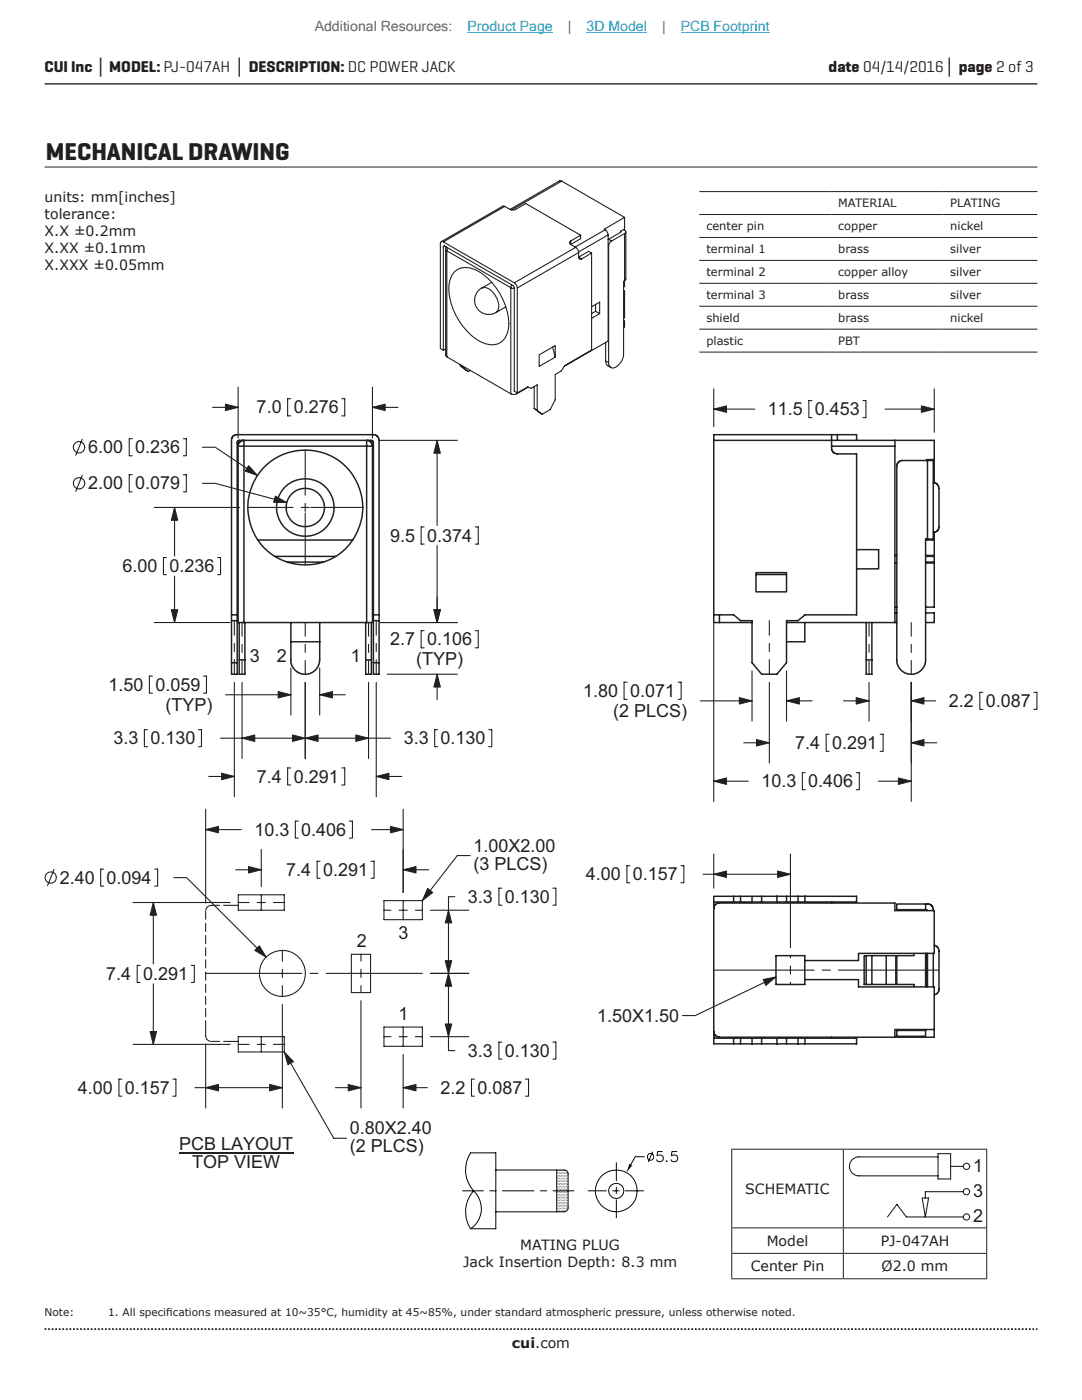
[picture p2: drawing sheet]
<svg xmlns="http://www.w3.org/2000/svg" width="216mm" height="279mm" viewBox="0 0 216 279" stroke-linecap="round" stroke-linejoin="round" font-family="sans-serif">
<path d="M8.9 16.7h198.1" fill="none" stroke="#231f20" stroke-width=".26"/>
<path d="M8.9 265.3h198.1" fill="none" stroke="#231f20" stroke-width=".35" stroke-dasharray=".4 .4 .4 .4 .4 .4" stroke-dashoffset=".7" stroke-linecap="butt"/>
<g fill="none" stroke="#231f20" stroke-width=".22">
<path d="M112.1 36.1h-.5l-9.8 5.7M112.1 36.1l-10 5.8M112.1 36.1l12.5 7.3M88.5 48.3l-.5-.1-.1 .4v20.9l.6 .4v-20.7M88.5 48.3l14.1 8.1M88.7 49.1l13.7 7.9 .2 .2v20.9l.6 .3M88.7 49.1h-.2v.1M88.7 49.1l-.2 .1M88.9 49.7l.3 .4M89 49.3l-.1 21.6 .3 .3M89.2 50.1l12.7 7.3M89.2 50.1v21.1"/>
<path d="M89.3 49.5l-.1 .6M90.7 54.2a4.1 4.1 0 0 1 5.2 .2 12.8 12.8 0 0 1 5.5 11.2 3.4 3.4 0 0 1-5.2 2.8 12.8 12.8 0 0 1-6.6-11.6 4.5 4.5 0 0 1 1.1-2.6zM96.1 57.5l-.7 .6-.6 1.2-.1 1.1 .4 1 .7 .8 1.1 .5h1.1l.9-.3M96.1 57.5a1.68 1.68 0 0 1 1.9 .5 3.9 3.9 0 0 1 1.4 3.9l-.5 .5 2-1.2M98.1 56.4l-2 1.1M100.7 41.2a2.49 2.49 0 0 0 1.8 .7l2.4-1.3 11 6.3M100.7 41.2h-.4l-12.3 7M100.7 41.2l-12.2 7.1M101.9 57.4l.7 .2M101.9 57.4v21.2M102.1 56.8l-.2 .6M102.6 56.4l12.3-7 .5 .6 .1 .4-12.3 7.1-.2-.7z"/>
<path d="M103.2 57.5v20.9M113.9 48.1l-.3 .3 .3 .4M113.9 48.1v.7M113.9 48.8l1 .6M115.5 51.3a.37 .37 0 0 0 .1 .4 .37 .37 0 0 0 .5 0M115.5 50.4v.9M115.5 51.3l.6 .4M115.9 46.9l-2 1.2M115.9 46.9v.7l-2 1.2M118 50.5l-1.9 1.2M118 50.5v19.3l-5.3 3.1-.7 1.1-1.2 .7v5.1l-1 2-1.6 .9M118 50.5l-.6-.3-1.9 1.1"/>
<path d="M120.7 45.8l.5 .6 .1 .5M120.7 45.8l-5.9 3.5M121.3 49.1h.1M121.3 46.9l-5.8 3.4M121.3 46.9v21.2l-8.7 5M121.4 49.1v23.3M121.4 47.8h-.1M121.4 47.8l.6 .3M122 48.1l-.5 .6-.1 .4M123.8 46.1v.3M123.8 46.4l-2.4 1.4M124.4 45.8l.5 .4-.3 .4"/>
<path d="M124.4 58l.2 .1M124.6 43.4l-4 2.4h.1M124.6 46.6l-2.6 1.5M124.6 43.4v2.3l-.8 .4M124.6 46.6v10.6l-.2 .1M124.6 58.1v5.3l-.2 .1M124.6 58.1l-.2 .1M124.9 46.3v9.4l-.5 .4v14.5a2.94 2.94 0 0 1-2.2 2.8l-.4-.2-.4-.8M88.9 69.6l-.4 .3M89.2 71.2l12.7 7.4M91.8 73l.7 .3M91.8 72.8v.2"/>
<path d="M91.8 73l1.7 1.2M92.5 73.3l1 .9M92.5 73.1v.2M93.9 73.9l-.4 .3M101.9 78.6l.8 .1 .4-.1M103.1 78.4v.2M103.2 78.4l2.1-1.2 .7 .3 1.2-.7v5.1M105.4 77.3l-2.3 1.3M106.6 77.1v4.4M107.6 70.8l3.2-1.8v2.3l-3.2 1.8zM110.3 69.3l.5 2M118 61.2l1.7-.9v2.3l-1.7 .9"/>
<path d="M118.8 60.8v1.3l-.8 .5M118.8 62.1l.9 .5M120.8 72l.1 .5a1.33 1.33 0 0 0 1 .8M120.8 72l.6 .4M120.8 68.4v3.6M124.4 64l.2 .1M124.6 64.1v1.1l-.2 .2M124.6 64.1l-.2 .1M106.6 81.5l.6 .4M106.6 81.5l1.6 1.2M107.2 81.9l1 .8M10.8 173.5l-1.3 3.2"/>
<path d="M20.7 173.4h-.6v3.5h.6M30.9 173.4h.6v3.5h-.6M34.7 175.1h2.5l15.9 15.9M41 161.5v18.7M41 165.6h7.1M47 173.6h5.1M47.5 178.6h9.2v3.1h-9.2zM52.1 169.5v7.5M52.1 178.6v3.1M59.5 163.9h-.6v3.4h.6M63.9 171.9h-.6v3.4h.6M69.7 163.9h.6v3.4h-.6"/>
<path d="M74 171.9h.6v3.4h-.6M74.1 165.6h6.3M76.6 179.7h7.7v3.8h-7.7zM80.4 161.5v16.6M80.4 179.7v3.8M80.4 173.6h5.1M90.8 179h-1.3v30.7h1.3M100.2 177.3h-.6v3.4h.6M110.3 177.3h.6v3.4h-.6M26.5 180.1h19.4M28 192.7h-.6v3.4h.6M30.6 180.1v12.3"/>
<path d="M30.6 196.4v12M38.2 192.7h.6v3.4h-.6M41 194.3h19.2M41 181.8v1.7M41 184.3v1.6M41 186.7v1.6M41 189.1v1.7M41 191.6v1.6M41 194v1.6M41 196.4v1.6M41 198.8v1.7M43.8 180.7h-1.6a1.27 1.27 0 0 0-1.2 .9"/>
<path d="M44.6 180.7h2.9M47.5 180.1h2.2M51.3 180.1h1.6M54.6 180.1h2.1M56.3 189.7v2.1M56.3 193.4v1.7M56.3 196.7v2.1M61.8 194.3h1.7M65.1 194.3h19.2M70.1 190.5h3.8v7.6h-3.8zM72 199.7v21.4M72 190.5v1.3"/>
<path d="M72 193.4v1.7M72 196.7v1.4M76.6 181.7h1.4M79.6 181.7h1.7M82.9 181.7h1.4M85.9 194.3h7.6M85.9 181.7h7.6M24.3 215.4h-.6v3.4h.6M26.5 208.4h19.4M34.5 215.4h.6v3.4h-.6M38.9 217.1h17.4M41 208.3v12.8"/>
<path d="M41 203.7v3a1.19 1.19 0 0 0 1 1.1M41 201.3v1.6M42.2 207.8h1.6M44.6 207.8h2.9M47.5 206.9h9.2v3h-9.2zM47.5 208.4h2.2M51.3 208.4h1.6M52.1 206.9v3M54.6 208.4h2.1M56.3 200.5v20.6M66.9 217.1h5.1M76.6 206.9h1.4"/>
<path d="M76.6 205h7.7v3.8h-7.7zM79.6 206.9h1.7M80.4 210.4v10.7M80.4 217.1h4.9M80.4 205v3.8M82.9 206.9h1.4M85.9 206.9h7.6M94.7 215.4h-.6v3.4h.6M100.2 208h-.6v3.4h.6M104.8 215.4h.7v3.4h-.7M110.3 208h.6v3.4h-.6M184 239.1h1.3l-.7 3.8z"/>
<path d="M187.2 230.9h-15.8a1.89 1.89 0 0 0-1.9 1.9 1.89 1.89 0 0 0 1.9 1.9h15.8M187.2 230.2h2.5v5.1h-2.5zM189.7 232.8h2.5M192.2 237.8h-7.6v1.3M177.1 242.9l1.9-2.5 1.9 2.5h11.3"/>
<circle cx="10.1" cy="175.1" r="1.12"/>
<circle cx="56.3" cy="194.3" r="4.6"/>
<circle cx="192.9" cy="232.8" r=".63"/>
<circle cx="192.9" cy="237.8" r=".63"/>
<circle cx="192.9" cy="242.9" r=".63"/>
</g>
<g fill="none" stroke="#231f20" stroke-width=".3">
<path d="M47.5 89h1.2M47.5 89v35.2h1.2M47.5 89l.2-.7 .7-.4h.3v1.1M48.7 89h24.5v-1.1h.4l.5 .4 .2 .7M48.7 89v35.2M73.2 89h1.1v35.2h-1.1zM142.4 87.9v36.3h1.2M142.4 87.9h44v8.4M165.9 86.7v2.9l.5 .7 .7 .3h3.8v32.1h-10.3l-1.4 1.2h-2.3v8.4l-1.9 2.3h-3l-1.9-2.3v-8.4h-2.3l-1.4-1.2h-4M165.9 86.7h-23.5v1.2M165.9 86.7h1.2M165.9 89h12.7"/>
<path d="M167.1 86.7h3.8v1.2M167.1 86.7v1.2M178.6 87.9v36.3M185.1 91.9h1.1v15.7h-1.1zM185.1 91.9h-5.2l-.7 .4-.3 .5v39.3l.3 .7 .5 .8 .6 .5 1.1 .5 1.3-.2 .9-.4 .7-.8 .4-1.1v-24.5h.4M186.2 96.3l.8 .3 .3 .4 .1 .5v7.8l-.5 .7-.7 .3M186.4 91.7h-1.5v.2M51.5 107.8h18.9M54.9 111h12.1M57.3 112.2h7.2M150.8 114.3h6.1v3.8h-6.1zM150.8 114.7h6.1"/>
<path d="M170.9 109.7h4.4v3.8h-4.4M178.6 112.4h.3M178.6 110.9h.3M184.7 111h1.7v1.2h-1.7M184.7 112.4h1.7v8.8h-1.7M184.9 107.6v.2h1.5M186.4 106.2v4.7h-1.7M46.2 122.7h1.1l.1-34.7 .3-.1h26.5l.3 .5v46.2h1.1v-46.7v-.4l-.4-.5-.5-.3h-27.6l-.7 .4-.2 .5v47h1.1v-11.9M46.2 123.9h1.1M46.2 132.3h1.1M47.7 124.2v7.5h1.2M47.7 131.7v2.9h1.2v-2.9"/>
<path d="M48.7 124.2h24.5M48.9 124.2v7.5M58 124.2v7.5M58 128.1h5.8M63.8 124.2v7.5l-.1 .9-.5 .8-.8 .7-.6 .3-.5 .2-1.3-.2-.9-.4-.7-.8-.3-.6-.1-.9M73 131.7v2.9h1.1v-2.9M73 131.7h1.1M73 124.2v7.5M74.1 124.2v7.5M74.5 122.7h1.1M74.5 123.9h1.1M74.5 132.3h1.1"/>
<path d="M143.6 124.2h6.5M143.6 122.7v1.5M156.9 124.2h22M160.6 124.2v3.9h-3.7M172.8 124.2v10.4h1.2v-2.9M172.8 131.7h1.2M174 124.2v7.5M178.6 121.2h.3M178.6 122.3h.3M184.7 122.3h1.7v1.9h-1.7M146.4 178.9h-4v1.1M147.8 178.9h-1.4v1.1"/>
<path d="M150.1 178.9h-2.3v1.1M152 178.9h-1.9v1.1M155 178.9h-3v1.1M155 178.9h15.9v1.1h-28.5M155 178.9v1.1M156.9 178.9v1.1M159.2 178.9v1.1M160.6 178.9v1.1M142.4 180.5h.4M142.4 180v.5M142.4 181.4l.3-.8 .6-.4h35.3v1.5h7.8v8.6h-15.1v1.4h-10.7M142.4 180.5v26.2"/>
<path d="M154.8 190.7h5.8v5.8h-5.8zM160.6 195.5h10.7v1.5h15.1v10h-42.8M165.9 180v.2M172.8 190.7v5.8M172.8 190.7h-.4v5.8h.4M172.8 190.7h1.2M172.8 196.5h9.6v.5M174 190.7v5.8M176.8 190.7v5.8M178.8 190.7v5.8M178.9 190.7v5.8M182.4 190.3v.4h-8.4"/>
<path d="M184.7 180.4h-5.8v1.1h5.8M184.7 181.5l.3 .2M184.7 180.4v1.1M184.7 190.3v6.7M184.7 180.4h.4M184.9 190.3v6.7M185.1 180.4h.4l.5 .4 .2 .9M185.1 190.3v6.7M186.2 190.3v6.7M186.4 188.6l.7 .4 .3 .8v7.8l-.3 .6-.7 .4M142.4 206.7h.4M142.4 206.7v.5"/>
<path d="M142.4 205.8l.3 .8 .9 .4M142.4 207.2v1.1h28.5v-1.1h-14M142.4 207.2h9.6M146.4 207.2v1.1M147.8 207.2v1.1M150.1 207.2v1.1M152 207.2h3v1.1M152 207.2v1.1M155 207.2h1.9v1.1M159.2 207.2v1.1M160.6 207.2v1.1M165.9 207v.2"/>
<path d="M178.9 205.7h5.8M178.9 205.5v1.3h5.8v-1.1M184.7 205.5v.2M186.4 205.5h-7.8v1.5"/>
<circle cx="60.9" cy="101.3" r="5.7"/>
<circle cx="60.9" cy="101.3" r="11.5"/>
<circle cx="60.9" cy="101.3" r="3.8"/>
</g>
<path d="M30.6 180.1l.6 2.6h-1.3z" fill="#231f20"/>
<path d="M30.6 180.1l.6 2.6h-1.3z" fill="none" stroke="#231f20" stroke-width=".2"/>
<path d="M29.9 205.9h1.3l-.6 2.5z" fill="#231f20"/>
<path d="M29.9 205.9h1.3l-.6 2.5z" fill="none" stroke="#231f20" stroke-width=".2"/>
<path d="M41 217.1l2.6-.7v1.3z" fill="#231f20"/>
<path d="M41 217.1l2.6-.7v1.3z" fill="none" stroke="#231f20" stroke-width=".2"/>
<path d="M53.8 216.4l2.5 .7-2.5 .6z" fill="#231f20"/>
<path d="M53.8 216.4l2.5 .7-2.5 .6z" fill="none" stroke="#231f20" stroke-width=".2"/>
<path d="M41 165.6l2.6-.7v1.3z" fill="#231f20"/>
<path d="M41 165.6l2.6-.7v1.3z" fill="none" stroke="#231f20" stroke-width=".2"/>
<path d="M77.9 164.9l2.5 .7-2.5 .6z" fill="#231f20"/>
<path d="M77.9 164.9l2.5 .7-2.5 .6z" fill="none" stroke="#231f20" stroke-width=".2"/>
<path d="M49.6 172.9l2.5 .7-2.5 .6z" fill="#231f20"/>
<path d="M49.6 172.9l2.5 .7-2.5 .6z" fill="none" stroke="#231f20" stroke-width=".2"/>
<path d="M80.4 173.6l2.6-.7v1.3z" fill="#231f20"/>
<path d="M80.4 173.6l2.6-.7v1.3z" fill="none" stroke="#231f20" stroke-width=".2"/>
<path d="M69.5 216.4l2.5 .7-2.5 .6z" fill="#231f20"/>
<path d="M69.5 216.4l2.5 .7-2.5 .6z" fill="none" stroke="#231f20" stroke-width=".2"/>
<path d="M80.4 217.1l2.6-.7v1.3z" fill="#231f20"/>
<path d="M80.4 217.1l2.6-.7v1.3z" fill="none" stroke="#231f20" stroke-width=".2"/>
<path d="M89.5 181.7l.6 2.5h-1.3z" fill="#231f20"/>
<path d="M89.5 181.7l.6 2.5h-1.3z" fill="none" stroke="#231f20" stroke-width=".2"/>
<path d="M88.8 191.7h1.3l-.6 2.6z" fill="#231f20"/>
<path d="M88.8 191.7h1.3l-.6 2.6z" fill="none" stroke="#231f20" stroke-width=".2"/>
<path d="M89.5 194.3l.6 2.5h-1.3z" fill="#231f20"/>
<path d="M89.5 194.3l.6 2.5h-1.3z" fill="none" stroke="#231f20" stroke-width=".2"/>
<path d="M88.8 204.4h1.3l-.6 2.5z" fill="#231f20"/>
<path d="M88.8 204.4h1.3l-.6 2.5z" fill="none" stroke="#231f20" stroke-width=".2"/>
<path d="M50.8 189.7l1-.9 1.3 2.2z" fill="#231f20"/>
<path d="M50.8 189.7l1-.9 1.3 2.2z" fill="none" stroke="#231f20" stroke-width=".2"/>
<g fill="none" stroke="#231f20" stroke-width=".22">
<path d="M60.9 89.8v9M30.8 101.3h17M33.2 111.3h-.6v3.4h.6M34.8 101.3v9.7M34.8 115v9.2M43.4 111.3h.6v3.4h-.6M49.4 101.3h9.1M60.1 101.3h1.6M60.9 102.4v10.4M60.9 100.5v1.6M62 101.3h10.4M30.8 124.2h15.1"/>
<path d="M46.8 123.9v2.9M46.8 128.4v1.6M46.8 131.6v3M46.8 136.2v22.8M48.3 124.2v2.8M48.3 128.6v1.6M48.3 131.8v2.8M48.3 136.2v15.2M60.9 136.2v15.2M60.9 124.2v2.8M60.9 128.6v1.6M60.9 131.8v2.8"/>
<path d="M73.5 136.2v15.2M73.5 124.2v2.8M73.5 128.6v1.6M73.5 131.8v2.8M75.1 123.9v2.9M75.1 128.4v1.6M75.1 131.6v3M75.1 136.2v22.8M29.4 145.6h-.6v3.4h.6M39.6 145.6h.6v3.4h-.6M41.7 155h5.1M44 147.3h33.9"/>
<path d="M58 153.3h-.6v3.4h.6M68.2 153.3h.6v3.4h-.6M75.1 155h5.1M87.3 145.6h-.6v3.4h.6M97.5 145.6h.6v3.4h-.6"/>
</g>
<path d="M34.2 121.7h1.3l-.7 2.5z" fill="#231f20"/>
<path d="M34.2 121.7h1.3l-.7 2.5z" fill="none" stroke="#231f20" stroke-width=".2"/>
<path d="M34.8 101.3l.7 2.5h-1.3z" fill="#231f20"/>
<path d="M34.8 101.3l.7 2.5h-1.3z" fill="none" stroke="#231f20" stroke-width=".2"/>
<path d="M48.3 147.3l2.5-.6v1.3z" fill="#231f20"/>
<path d="M48.3 147.3l2.5-.6v1.3z" fill="none" stroke="#231f20" stroke-width=".2"/>
<path d="M58.4 146.7l2.5 .6-2.5 .7z" fill="#231f20"/>
<path d="M58.4 146.7l2.5 .6-2.5 .7z" fill="none" stroke="#231f20" stroke-width=".2"/>
<path d="M60.9 147.3l2.6-.6v1.3z" fill="#231f20"/>
<path d="M60.9 147.3l2.6-.6v1.3z" fill="none" stroke="#231f20" stroke-width=".2"/>
<path d="M71 146.7l2.5 .6-2.5 .7z" fill="#231f20"/>
<path d="M71 146.7l2.5 .6-2.5 .7z" fill="none" stroke="#231f20" stroke-width=".2"/>
<path d="M44.2 154.3l2.6 .7-2.6 .6z" fill="#231f20"/>
<path d="M44.2 154.3l2.6 .7-2.6 .6z" fill="none" stroke="#231f20" stroke-width=".2"/>
<path d="M75.1 155l2.5-.7v1.3z" fill="#231f20"/>
<path d="M75.1 155l2.5-.7v1.3z" fill="none" stroke="#231f20" stroke-width=".2"/>
<path d="M125.7 172.8h-.6v3.4h.6M135.9 172.8h.6v3.4h-.6M140.3 174.5h17.4M142.4 170.4v6.9M157.7 170.4v18.7M142.4 193.6h20M157.7 190.7v.5M157.7 192.8v1.6M157.7 196v.5M164.1 193.6h1.6M167.3 193.6h20.1" fill="none" stroke="#231f20" stroke-width=".22"/>
<path d="M142.4 174.5l2.6-.7v1.3z" fill="#231f20"/>
<path d="M142.4 174.5l2.6-.7v1.3z" fill="none" stroke="#231f20" stroke-width=".2"/>
<path d="M155.2 173.8l2.5 .7-2.5 .6z" fill="#231f20"/>
<path d="M155.2 173.8l2.5 .7-2.5 .6z" fill="none" stroke="#231f20" stroke-width=".2"/>
<g fill="none" stroke="#231f20" stroke-width=".22">
<path d="M142.4 124.3v35.7M153.5 123.9v2.9M153.5 128.4v1.6M153.5 131.6v3M153.5 136.2v16.1M168.3 139.9h5.1M173.4 124.2v2.8M173.4 128.6v1.6M173.4 131.8v2.8M173.4 136.2v7.7M181.8 124.2v2.8M181.8 128.6v1.6"/>
<path d="M181.8 131.8v2.8M181.8 136.2v23.8M181.8 139.9h4.9M196.1 138.2h-.6v3.4h.6M206.3 138.2h.6v3.4h-.6M142.4 155.9h6.9M148.4 148.2h5.1M160.7 154.2h-.6v3.4h.6M165.4 146.5h-.5v3.4h.5M170.9 154.2h.6v3.4h-.6M175.3 155.9h6.5M175.6 146.5h.6v3.4h-.6"/>
<path d="M181.8 148.2h5.1"/>
</g>
<path d="M142.4 155.9l2.6-.6v1.3z" fill="#231f20"/>
<path d="M142.4 155.9l2.6-.6v1.3z" fill="none" stroke="#231f20" stroke-width=".2"/>
<path d="M179.3 155.3l2.5 .6-2.5 .7z" fill="#231f20"/>
<path d="M179.3 155.3l2.5 .6-2.5 .7z" fill="none" stroke="#231f20" stroke-width=".2"/>
<path d="M181.8 148.2l2.6-.6v1.3z" fill="#231f20"/>
<path d="M181.8 148.2l2.6-.6v1.3z" fill="none" stroke="#231f20" stroke-width=".2"/>
<path d="M150.9 147.6l2.6 .6-2.6 .7z" fill="#231f20"/>
<path d="M150.9 147.6l2.6 .6-2.6 .7z" fill="none" stroke="#231f20" stroke-width=".2"/>
<path d="M170.8 139.2l2.6 .7-2.6 .6z" fill="#231f20"/>
<path d="M170.8 139.2l2.6 .7-2.6 .6z" fill="none" stroke="#231f20" stroke-width=".2"/>
<path d="M181.8 139.9l2.6-.7v1.3z" fill="#231f20"/>
<path d="M181.8 139.9l2.6-.7v1.3z" fill="none" stroke="#231f20" stroke-width=".2"/>
<path d="M93.8 170.7h-2.6l-6.9 9M56.7 209.9l9.9 17.3h2.5" fill="none" stroke="#231f20" stroke-width=".22"/>
<path d="M35.7 230.1h22.8" fill="none" stroke="#231f20" stroke-width=".27"/>
<path d="M85.3 177.3l1.1 .8-2.1 1.6z" fill="#231f20"/>
<path d="M85.3 177.3l1.1 .8-2.1 1.6z" fill="none" stroke="#231f20" stroke-width=".2"/>
<path d="M56.7 209.9l1.9 2-1.2 .6z" fill="#231f20"/>
<path d="M56.7 209.9l1.9 2-1.2 .6z" fill="none" stroke="#231f20" stroke-width=".2"/>
<g fill="none" stroke="#231f20" stroke-width=".22">
<path d="M47.5 77.2v10.2M58 79.6h-.6v3.4h.6M68.2 79.6h.6v3.4h-.6M74.3 77.2v10.2M16.4 87.6l-1.3 3.3M16.4 94.8l-1.3 3.3M26.4 94.7h-.6v3.5h.6M26.4 87.6h-.6v3.4h.6M36.6 87.6h.6v3.4h-.6M36.6 94.7h.6v3.5h-.6M40.4 89.3h2.6l8.4 5.6M40.4 96.5h2.6l14.2 3.8"/>
<path d="M42.4 81.3h5.1M74.3 81.3h5.1M75.6 87.9h15.7M87.2 87.9v17M84.6 105.2h-.6v3.4h.6M87.2 108.9v15.3M94.8 105.2h.6v3.4h-.6M30.4 134.9h-.6v3.4h.6M40.6 134.9h.6v3.4h-.6M45 138.7h13M58 133.3v9.4M63.8 133.3v9.4"/>
<path d="M63.8 138.7h5.1M77.3 134.6h14M84.6 125.9h-.6v3.4h.6M87.2 134.6v5.1M91.3 124.2h-15.4M94.8 125.9h.6v3.4h-.6"/>
<circle cx="15.8" cy="89.3" r="1.13"/>
<circle cx="15.8" cy="96.5" r="1.13"/>
</g>
<path d="M49.6 92.9l1.8 2-2.5-.9z" fill="#231f20"/>
<path d="M49.6 92.9l1.8 2-2.5-.9z" fill="none" stroke="#231f20" stroke-width=".2"/>
<path d="M74.3 81.3l2.6-.7v1.3z" fill="#231f20"/>
<path d="M74.3 81.3l2.6-.7v1.3z" fill="none" stroke="#231f20" stroke-width=".2"/>
<path d="M86.6 121.7h1.3l-.7 2.5z" fill="#231f20"/>
<path d="M86.6 121.7h1.3l-.7 2.5z" fill="none" stroke="#231f20" stroke-width=".2"/>
<path d="M54.9 99l2.3 1.3-2.6-.1z" fill="#231f20"/>
<path d="M54.9 99l2.3 1.3-2.6-.1z" fill="none" stroke="#231f20" stroke-width=".2"/>
<path d="M86.6 121.7h1.3l-.7 2.5z" fill="#231f20"/>
<path d="M86.6 121.7h1.3l-.7 2.5z" fill="none" stroke="#231f20" stroke-width=".2"/>
<path d="M45 80.6l2.5 .7-2.5 .6z" fill="#231f20"/>
<path d="M45 80.6l2.5 .7-2.5 .6z" fill="none" stroke="#231f20" stroke-width=".2"/>
<path d="M87.2 87.9l.7 2.5h-1.3z" fill="#231f20"/>
<path d="M87.2 87.9l.7 2.5h-1.3z" fill="none" stroke="#231f20" stroke-width=".2"/>
<path d="M87.2 134.6l.7 2.5h-1.3z" fill="#231f20"/>
<path d="M87.2 134.6l.7 2.5h-1.3z" fill="none" stroke="#231f20" stroke-width=".2"/>
<path d="M63.8 138.7l2.5-.7v1.3z" fill="#231f20"/>
<path d="M63.8 138.7l2.5-.7v1.3z" fill="none" stroke="#231f20" stroke-width=".2"/>
<path d="M55.5 138l2.5 .7-2.5 .6z" fill="#231f20"/>
<path d="M55.5 138l2.5 .7-2.5 .6z" fill="none" stroke="#231f20" stroke-width=".2"/>
<path d="M154.8 195l-16.1 7.7h-2.5" fill="none" stroke="#231f20" stroke-width=".22"/>
<path d="M152.3 195.5l2.5-.5-2 1.7z" fill="#231f20"/>
<path d="M152.3 195.5l2.5-.5-2 1.7z" fill="none" stroke="#231f20" stroke-width=".2"/>
<path d="M142.4 77.6v7.5M162 79.9h-.6v3.4h.6M172.2 79.9h.6v3.4h-.6M186.4 77.6v8.7M142.4 81.6h8.2M176.6 81.6h9.8M125.1 136.1h-.6v3.5h.6M135.3 136.1h.6v3.5h-.6M139.7 139.9h10.4M150.1 133.9v10M156.9 133.9v10M156.9 139.9h5.1" fill="none" stroke="#231f20" stroke-width=".22"/>
<path d="M183.9 81l2.5 .6-2.5 .7z" fill="#231f20"/>
<path d="M183.9 81l2.5 .6-2.5 .7z" fill="none" stroke="#231f20" stroke-width=".2"/>
<path d="M142.4 81.6l2.6-.6v1.3z" fill="#231f20"/>
<path d="M142.4 81.6l2.6-.6v1.3z" fill="none" stroke="#231f20" stroke-width=".2"/>
<path d="M147.5 139.2l2.6 .7-2.6 .6z" fill="#231f20"/>
<path d="M147.5 139.2l2.6 .7-2.6 .6z" fill="none" stroke="#231f20" stroke-width=".2"/>
<path d="M156.9 139.9l2.6-.7v1.3z" fill="#231f20"/>
<g fill="none" stroke="#231f20" stroke-width=".2">
<path d="M8.9 33.3h198.1M139.5 38.2h67.5M139.5 42.8h67.5M139.5 47.4h67.5M139.5 52h67.5M139.5 56.5h67.5M139.5 61.1h67.5M139.5 65.7h67.5M139.5 70.3h67.5M156.9 139.9l2.6-.7v1.3zM145.9 229.3h51.1M146 229.4v15.6"/>
<path d="M168.3 229.4v15.6M196.9 229.4v15.6M145.9 245h51.1M145.9 250.1h51.1M145.9 255.2h51.1M146 245.1v4.9M146 250.2v4.9M168.3 245.1v4.9M168.3 250.2v4.9M196.9 245.1v4.9M196.9 250.2v4.9"/>
</g>
<g fill="none" stroke="#050504" stroke-width=".2">
<path d="M92.3 237.7h4.2M94.5 237.7a6.2 6.2 0 0 1-.6-7.6h5v15.1h-5a6.3 6.3 0 0 1 .6-7.5 4.8 4.8 0 0 1-.6 7.5M97.7 237.7h1.3M98.9 233.5h13.7a.73 .73 0 0 1 .8 .8v6.8a.81 .81 0 0 1-.8 .7h-13.7M100.3 237.7h6.3M107.8 237.7h1.3M110.4 237.7h4.1M111.1 233.5v8.3M117.4 237.7h3.6M122.3 237.7h1.2M123 232v3.6M123 236.9v1.3"/>
<path d="M123 239.4v3.6M124.8 237.7h3.6M128.5 230.8h-1.7l-.9 1.6"/>
<circle cx="123" cy="237.6" r="4.2"/>
<circle cx="123" cy="237.7" r="1.51"/>
</g>
<path d="M125.6 232.3l.6 .3-1.2 1.4z" fill="#050504"/>
<g fill="none" stroke="#050504" stroke-width=".2">
<path d="M111.2 233.6v.1M111.2 234.2v.1M111.2 234.8v.1M111.2 235.5v.1M111.2 236.1v.1M111.2 236.7v.1M111.2 237.4h.1M111.2 238v.1M111.2 238.6v.1M111.2 239.2v.1M111.2 239.9v.1M111.3 233.9v.1"/>
<path d="M111.3 234.5v.1M111.3 235.1v.1M111.3 235.8v.1M111.3 236.4v.1M111.3 237.1h.1M111.3 237.7v.1M111.3 238.3v.1M111.3 238.9v.1M111.3 239.6v.1M111.5 233.6v.1M111.5 234.2v.1M111.5 234.8v.1"/>
<path d="M111.5 235.5v.1M111.5 236.1v.1M111.5 236.7v.1M111.5 237.4h.1M111.5 238v.1M111.5 238.6v.1M111.5 239.2v.1M111.5 239.9v.1M111.6 233.9v.1M111.6 234.5v.1M111.6 235.1v.1M111.6 235.8v.1"/>
<path d="M111.6 236.4v.1M111.6 237.1h.1M111.6 237.7v.1M111.6 238.3v.1M111.6 238.9v.1M111.6 239.6v.1M111.8 233.6v.1M111.8 234.2v.1M111.8 234.8v.1M111.8 235.5v.1M111.8 236.1v.1M111.8 236.7v.1"/>
<path d="M111.8 237.4h.1M111.8 238v.1M111.8 238.6v.1M111.8 239.2v.1M111.8 239.9v.1M112 233.9v.1M112 234.5v.1M112 235.1v.1M112 235.8v.1M112 236.4v.1M112 237.1h.1M112 237.7v.1"/>
<path d="M112 238.3v.1M112 238.9v.1M112 239.6v.1M112.1 233.6v.1M112.1 234.2v.1M112.1 234.8v.1M112.1 235.5v.1M112.1 236.1v.1M112.1 236.7v.1M112.1 237.4h.1M112.1 238v.1M112.1 238.6v.1"/>
<path d="M112.1 239.2v.1M112.1 239.9v.1M112.3 233.9v.1M112.3 234.5v.1M112.3 235.1v.1M112.3 235.8v.1M112.3 236.4v.1M112.3 237.1h.1M112.3 237.7v.1M112.3 238.3v.1M112.3 238.9v.1M112.3 239.6v.1"/>
<path d="M112.5 233.6v.1M112.5 234.2v.1M112.5 234.8v.1M112.5 235.5v.1M112.5 236.1v.1M112.5 236.7v.1M112.5 237.4h.1M112.5 238v.1M112.5 238.6v.1M112.5 239.2v.1M112.5 239.9v.1M112.6 233.9v.1"/>
<path d="M112.6 234.5v.1M112.6 235.1v.1M112.6 235.8v.1M112.6 236.4v.1M112.6 237.1h.1M112.6 237.7v.1M112.6 238.3v.1M112.6 238.9v.1M112.6 239.6v.1M112.8 233.6v.1M112.8 234.2v.1M112.8 234.8v.1"/>
<path d="M112.8 235.5v.1M112.8 236.1v.1M112.8 236.7v.1M112.8 237.4h.1M112.8 238v.1M112.8 238.6v.1M112.8 239.2v.1M112.8 239.9v.1M112.9 233.9v.1M112.9 234.5v.1M112.9 235.1v.1M112.9 235.8v.1"/>
<path d="M112.9 236.4v.1M112.9 237.1h.1M112.9 237.7v.1M112.9 238.3v.1M112.9 238.9v.1M112.9 239.6v.1M113.1 234.2v.1M113.1 234.8v.1M113.1 235.5v.1M113.1 236.1v.1M113.1 236.7v.1M113.1 237.4h.1"/>
<path d="M113.1 238v.1M113.1 238.6v.1M113.1 239.2v.1M113.1 239.9v.1M113.2 233.9v.1M113.2 234.5v.1M113.2 235.1v.1M113.2 235.8v.1M113.2 236.4v.1M113.2 237.1h.1M113.2 237.7v.1M113.2 238.3v.1"/>
<path d="M113.2 238.9v.1M113.2 239.6v.1M122.9 237.7h.2M123 237.6v.2M130.2 229.9l-.8 1.9M132.1 229.8h-.9l-.1 .9a.72 .72 0 0 1 1.1 0 .72 .72 0 0 1-.2 1.1 .72 .72 0 0 1-1-.4M133 231.7h-.1h.2M135.1 229.8h-1l-.1 .9a.71 .71 0 0 1 1.1-.1 .71 .71 0 0 1-.2 1.1 .71 .71 0 0 1-1-.3M111.2 240.5v.1M111.2 241.2h.1M111.2 241.8h.1M111.3 240.2v.1"/>
<path d="M111.3 240.8v.1M111.3 241.5h.1M111.5 240.5v.1M111.5 241.2h.1M111.5 241.8h.1M111.6 240.2v.1M111.6 240.8v.1M111.6 241.5h.1M111.8 240.5v.1M111.8 241.2h.1M111.8 241.8h.1M112 240.2v.1"/>
<path d="M112 240.8v.1M112 241.5h.1M112.1 240.5v.1M112.1 241.2h.1M112.1 241.8h.1M112.3 240.2v.1M112.3 240.8v.1M112.3 241.5h.1M112.5 240.5v.1M112.5 241.2h.1M112.5 241.8h.1M112.6 240.2v.1"/>
<path d="M112.6 240.8v.1M112.6 241.5h.1M112.8 240.5v.1M112.8 241.2h.1M112.9 240.2v.1M112.9 240.8v.1M112.9 241.5h.1M113.1 240.5v.1M113.1 241.2h.1M113.2 240.2v.1M113.2 240.8v.1"/>
<circle cx="129.8" cy="230.9" r=".68"/>
</g>
<path d="M93.3 6.5h17M117.1 6.5h12M135.8 6.5h17.8" fill="none" stroke="#23a4c6" stroke-width=".2"/>
<text font-size="4.9" fill="#231f20" x="9.1" y="31.9">MECHANICAL DRAWING</text>
<g font-size="3.6" fill="#231f20">
<text x="51.2" y="82.5">7.0</text>
<text x="58.6" y="82.5">0.276</text>
<text x="153.2" y="82.8">11.5 0.453</text>
<text x="17.6" y="90.4">6.00</text>
<text x="27" y="90.4">0.236</text>
<text x="17.6" y="97.7">2.00</text>
<text x="27" y="97.7">0.079</text>
<text x="77.8" y="108.1">9.5</text>
<text x="85.2" y="108.1">0.374</text>
<text x="24.5" y="114.2">6.00</text>
<text x="33.8" y="114.2">0.236</text>
<text x="77.8" y="128.8">2.7</text>
<text x="85.2" y="128.8">0.106</text>
<text x="21.6" y="137.8">1.50</text>
<text x="31" y="137.8">0.059</text>
<text x="49.8" y="132.1">3</text>
<text x="55.3" y="132.1">2</text>
<text x="70" y="132.1">1</text>
<text x="83" y="132.8">(TYP)</text>
<text x="33" y="141.9">(TYP)</text>
<text x="116.3" y="139.1">1.80 0.071</text>
<text x="122.3" y="143.1">(2 PLCS)</text>
<text x="189.3" y="141.1">2.2 0.087</text>
<text x="22.7" y="148.5">3.3</text>
<text x="30" y="148.5">0.130</text>
<text x="80.6" y="148.5">3.3</text>
<text x="87.9" y="148.5">0.130</text>
<text x="158.7" y="149.4">7.4 0.291</text>
<text x="51.2" y="156.2">7.4</text>
<text x="58.6" y="156.2">0.291</text>
<text x="151.9" y="157.1">10.3 0.406</text>
<text x="50.8" y="166.8">10.3</text>
<text x="60.1" y="166.8">0.406</text>
<text x="94.5" y="173.5">(3 PLCS)</text>
<text x="94.5" y="169.9">1.00X2.00</text>
<text x="11.9" y="176.3">2.40</text>
<text x="21.3" y="176.3">0.094</text>
<text x="57.1" y="174.8">7.4 0.291</text>
<text x="116.9" y="175.7">4.00</text>
<text x="126.3" y="175.7">0.157</text>
<text x="93.4" y="180.1">3.3 0.130</text>
<text x="71.2" y="189.1">2</text>
<text x="79.5" y="187.4">3</text>
<text x="21.2" y="195.6">7.4 0.291</text>
<text x="79.5" y="203.5">1</text>
<text x="119.2" y="204">1.50X1.50</text>
<text x="93.4" y="210.9">3.3 0.130</text>
<text x="15.6" y="218.3">4.00</text>
<text x="24.9" y="218.3">0.157</text>
<text x="87.9" y="218.3">2.2 0.087</text>
<text x="69.8" y="226.4">0.80X2.40</text>
<text x="35.7" y="229.5">PCB LAYOUT</text>
<text x="38.3" y="233.2">TOP VIEW</text>
<text x="69.8" y="229.9">(2 PLCS)</text>
<text x="194.2" y="233.8">1</text>
<text x="194.2" y="238.9">3</text>
<text x="194.2" y="243.9">2</text>
</g>
<g font-size="3.2" fill="#231f20">
<text x="8.9" y="14.3">CUI Inc │ MODEL: PJ-047AH │ DESCRIPTION: DC POWER JACK</text>
<text x="165.3" y="14.3">date 04/14/2016│ page 2 of 3</text>
</g>
<g font-size="2.8" fill="#63676b">
<text x="62.8" y="6.1">Additional Resources:</text>
<text x="113.3" y="6.1">|</text>
<text x="132.1" y="6.1">|</text>
</g>
<g font-size="2.8" fill="#23a4c6">
<text x="93.3" y="6.1">Product Page</text>
<text x="117.1" y="6.1">3D Model</text>
<text x="135.8" y="6.1">PCB Footprint</text>
</g>
<g font-size="2.8" fill="#231f20">
<text x="8.9" y="40.3">units: mm[inches]</text>
<text x="8.9" y="43.7">tolerance:</text>
<text x="8.9" y="47.1">X.X ±0.2mm</text>
<text x="8.9" y="50.5">X.XX ±0.1mm</text>
<text x="8.9" y="53.9">X.XXX ±0.05mm</text>
<text x="148.7" y="238.3">SCHEMATIC</text>
<text x="103.8" y="249.4">MATING PLUG</text>
<text x="153" y="248.7">Model</text>
<text x="175.7" y="248.7">PJ-047AH</text>
<text x="92.4" y="252.8">Jack Insertion Depth: 8.3 mm</text>
<text x="149.8" y="253.7">Center Pin</text>
<text x="175.9" y="253.7">Ø2.0 mm</text>
<text x="102.2" y="269">cui.com</text>
</g>
<g font-size="2.3" fill="#231f20">
<text x="167.3" y="41.4">MATERIAL</text>
<text x="189.6" y="41.4">PLATING</text>
<text x="141" y="46">center pin</text>
<text x="167.3" y="46">copper</text>
<text x="189.6" y="46">nickel</text>
<text x="141" y="50.6">terminal 1</text>
<text x="167.3" y="50.6">brass</text>
<text x="189.6" y="50.6">silver</text>
<text x="141" y="55.1">terminal 2</text>
<text x="141" y="59.7">terminal 3</text>
<text x="167.3" y="55.1">copper alloy</text>
<text x="167.3" y="59.7">brass</text>
<text x="189.6" y="55.1">silver</text>
<text x="189.6" y="59.7">silver</text>
<text x="141" y="64.3">shield</text>
<text x="167.3" y="64.3">brass</text>
<text x="189.6" y="64.3">nickel</text>
<text x="141" y="68.9">plastic</text>
<text x="167.3" y="68.9">PBT</text>
</g>
<g font-size="2.1" fill="#231f20">
<text x="8.9" y="262.7">Note:</text>
<text x="21.6" y="262.7">1. All specif</text>
<text x="33.2" y="262.7">ications measured at 10~35°C, humidity at 45~85%, under standard atmospheric pressure, unless otherwise noted.</text>
</g>
</svg>
